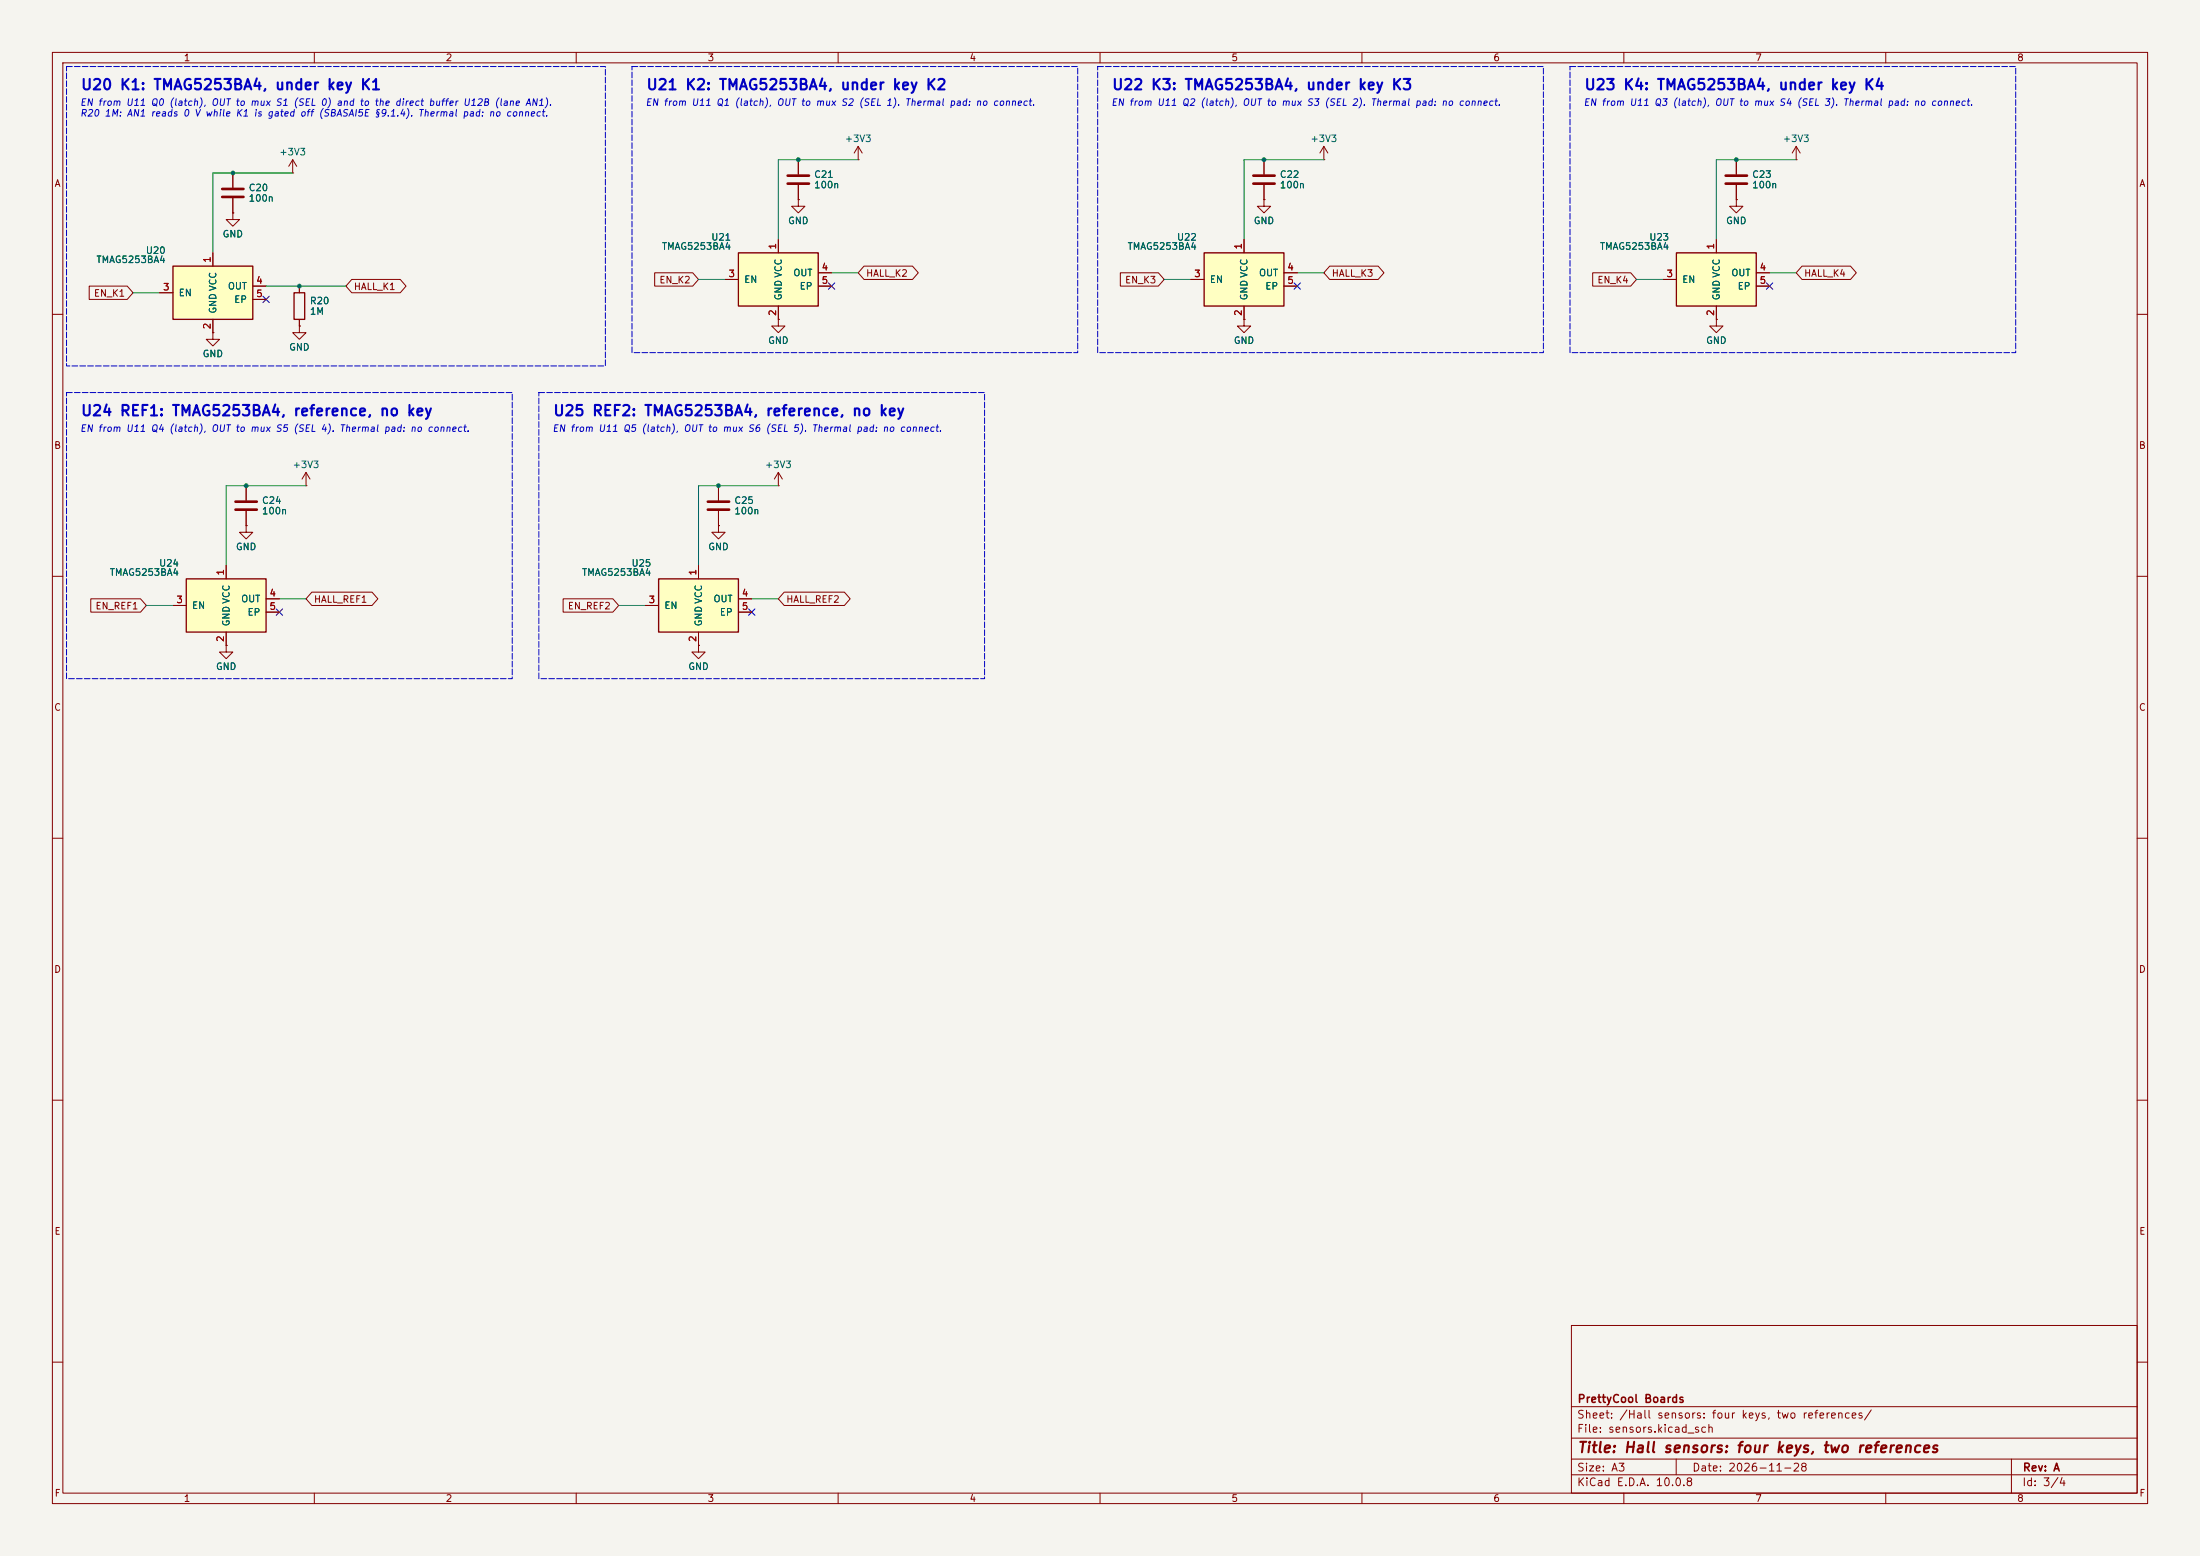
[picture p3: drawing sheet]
<svg xmlns="http://www.w3.org/2000/svg" width="420mm" height="297mm" viewBox="0 0 420 297" stroke-linecap="round" stroke-linejoin="round" font-family="sans-serif">
<path d="M0 0h420v297h-420z" fill="#f5f4ef" stroke="#f5f4ef" stroke-width=".19"/>
<g fill="none" stroke="#840000" stroke-width=".19">
<path d="M10 10h400v277h-400zM12 12h396v273h-396zM60 10v2M110 10v2M160 10v2M210 10v2M260 10v2M310 10v2M360 10v2M241.3 30.5v2.8M241.3 35.3v2.8M44.4 40.6v1.3h1.3l-1.3 1.3-1.2-1.3h1.2"/>
<path d="M44.4 40.6h.1M10 60h2M408 60h2M10 110h2M408 110h2M10 160h2M408 160h2M10 210h2M408 210h2M300 253h108v32h-108zM10 260h2M300 278.5h108"/>
<path d="M300 274.5h108M300 268.5h108M320 278.5v3M384 278.5v6.5M408 260h2M60 285v2M110 285v2M160 285v2M210 285v2M260 285v2M300 281.5h108M310 285v2"/>
<path d="M360 285v2"/>
</g>
<path d="M239.3 33.5h4M239.3 35.1h4" fill="none" stroke="#840000" stroke-width=".51"/>
<path d="M320 48.3h15.3v10.1h-15.3z" fill="#ffffc2"/>
<path d="M56.1 55.9h2.1v5.1h-2.1zM320 48.3h15.3v10.1h-15.3z" fill="none" stroke="#840000" stroke-width=".25"/>
<g fill="none" stroke="#840000" stroke-width=".19">
<path d="M163.8 30.5h.1M163.8 27.9l-.7 1.3M163.8 27.9l.8 1.3M163.8 27.9v2.6M342.9 30.5h.1M342.9 27.9l-.8 1.3M342.9 27.9l.8 1.3M342.9 27.9v2.6M57.1 54.6v1.3M317.5 53.3h2.5M327.7 45.7v2.6M327.7 58.4v2.6"/>
<path d="M335.3 52.1h2.5M335.3 54.6h2.5M57.1 61v1.2M237.5 61v1.2h1.3l-1.3 1.3-1.3-1.3h1.3M237.5 61h.1M58.4 92.7h.1M58.4 90.2l-.7 1.2M58.4 90.2l.8 1.2M58.4 90.2v2.5M47 100.3v1.3h1.3l-1.3 1.3-1.3-1.3h1.3M47 100.3h.1"/>
</g>
<path d="M141 48.3h15.2v10.1h-15.2z" fill="#ffffc2"/>
<path d="M141 48.3h15.2v10.1h-15.2z" fill="none" stroke="#840000" stroke-width=".25"/>
<g fill="none" stroke="#840000" stroke-width=".19">
<path d="M252.7 30.5h.1M252.7 27.9l-.7 1.3M252.7 27.9l.8 1.3M252.7 27.9v2.6M331.5 38.1v1.3h1.2l-1.2 1.2-1.3-1.2h1.3M331.5 38.1h.1M138.4 53.3h2.6M148.6 45.7v2.6M148.6 58.4v2.6M156.2 52.1h2.5M156.2 54.6h2.5M137.2 100.3v1.3h1.2l-1.2 1.3-1.3-1.3h1.3"/>
<path d="M137.2 100.3h.1"/>
</g>
<path d="M125.7 110.5h15.3v10.2h-15.3z" fill="#ffffc2"/>
<path d="M125.7 110.5h15.3v10.2h-15.3z" fill="none" stroke="#840000" stroke-width=".25"/>
<g fill="none" stroke="#840000" stroke-width=".19">
<path d="M152.4 38.1v1.3h1.3l-1.3 1.2-1.3-1.2h1.3M152.4 38.1h.1M152.4 30.5v2.8M152.4 35.3v2.8M40.6 63.5v1.3h1.3l-1.3 1.2-1.2-1.2h1.2M40.6 63.5h.1M148.6 61v1.2h1.3l-1.3 1.3-1.3-1.3h1.3M148.6 61h.1M327.7 61v1.2h1.2l-1.2 1.3-1.3-1.3h1.3M327.7 61h.1M137.2 92.7v2.8M137.2 97.5v2.8"/>
<path d="M148.6 92.7h.1M148.6 90.2l-.8 1.2M148.6 90.2l.8 1.2M148.6 90.2v2.5M123.2 115.6h2.5M133.3 108v2.5M141 114.3h2.5M141 116.8h2.5M133.3 123.2v1.3h1.3l-1.3 1.2-1.2-1.2h1.2M133.3 123.2h.1M133.3 120.7v2.5"/>
</g>
<path d="M150.4 33.5h4M150.4 35.1h4M135.1 95.8h4.1M135.1 97.3h4.1" fill="none" stroke="#840000" stroke-width=".51"/>
<path d="M35.6 110.5h15.2v10.2h-15.2z" fill="#ffffc2"/>
<path d="M35.6 110.5h15.2v10.2h-15.2z" fill="none" stroke="#840000" stroke-width=".25"/>
<g fill="none" stroke="#840000" stroke-width=".19">
<path d="M241.3 38.1v1.3h1.3l-1.3 1.2-1.3-1.2h1.3M241.3 38.1h.1M331.5 30.5v2.8M331.5 35.3v2.8M47 92.7v2.8M47 97.5v2.8M33 115.6h2.6M43.2 108v2.5M50.8 114.3h2.5M50.8 116.8h2.5M43.2 123.2v1.3h1.2l-1.2 1.2-1.3-1.2h1.3M43.2 123.2h.1"/>
<path d="M43.2 120.7v2.5"/>
</g>
<path d="M329.4 33.5h4.1M329.4 35.1h4.1M45 95.8h4M45 97.3h4" fill="none" stroke="#840000" stroke-width=".51"/>
<path d="M229.9 48.3h15.2v10.1h-15.2z" fill="#ffffc2"/>
<path d="M229.9 48.3h15.2v10.1h-15.2z" fill="none" stroke="#840000" stroke-width=".25"/>
<path d="M55.9 33h.1M55.9 30.5l-.8 1.3M55.9 30.5l.7 1.3M55.9 30.5v2.5M227.3 53.3h2.6M237.5 45.7v2.6M237.5 58.4v2.6M245.1 52.1h2.5M245.1 54.6h2.5" fill="none" stroke="#840000" stroke-width=".19"/>
<path d="M33 50.8h15.3v10.2h-15.3z" fill="#ffffc2"/>
<path d="M33 50.8h15.3v10.2h-15.3z" fill="none" stroke="#840000" stroke-width=".25"/>
<g fill="none" stroke="#840000" stroke-width=".19">
<path d="M44.4 33v2.8M44.4 37.8v2.8M152.4 38.1h.1M152.4 30.5v2.8M152.4 35.3v2.8M241.3 38.1h.1M241.3 30.5v2.8M241.3 35.3v2.8M331.5 38.1h.1M331.5 30.5v2.8M331.5 35.3v2.8M17 54.6h7.3l1.1 1.3-1.1 1.3h-7.3z"/>
<path d="M30.5 55.9h2.5M40.6 48.3v2.5M44.4 40.6h.1M48.3 54.6h2.5M48.3 57.2h2.5M57.1 54.6v1.3M67.2 53.3h9.2l1.1 1.3-1.1 1.3h-9.2l-1.2-1.3zM125 52.1h7.2l1.1 1.2-1.1 1.3h-7.2zM138.4 53.3h2.6M148.6 45.7v2.6M148.6 58.4v2.6M156.2 54.6h2.5"/>
<path d="M156.2 52.1h2.5M164.9 50.8h9.3l1.1 1.3-1.1 1.2h-9.3l-1.1-1.2zM213.9 52.1h7.2l1.1 1.2-1.1 1.3h-7.2zM227.3 53.3h2.6M237.5 45.7v2.6M237.5 58.4v2.6M245.1 54.6h2.5M245.1 52.1h2.5M253.8 50.8h9.3l1.1 1.3-1.1 1.2h-9.3l-1.1-1.2zM304 52.1h7.3l1.1 1.2-1.1 1.3h-7.3zM317.5 53.3h2.5M327.7 45.7v2.6"/>
<path d="M327.7 58.4v2.6M335.3 54.6h2.5M335.3 52.1h2.5M344 50.8h9.3l1.1 1.3-1.1 1.2h-9.3l-1.1-1.2zM40.6 63.5h.1M40.6 61v2.5M57.1 62.2v1.3h1.3l-1.3 1.3-1.2-1.3h1.2M57.1 62.2h.1M57.1 61v1.2M148.6 61h.1M237.5 61h.1M327.7 61h.1"/>
<path d="M47 92.7v2.8M47 97.5v2.8M137.2 92.7v2.8M137.2 97.5v2.8M17.3 114.3h9.5l1.1 1.3-1.1 1.2h-9.5zM33 115.6h2.6M43.2 108v2.5M47 100.3h.1M50.8 114.3h2.5M50.8 116.8h2.5M59.5 113h11.5l1.1 1.3-1.1 1.3h-11.5l-1.1-1.3zM107.5 114.3h9.5l1.1 1.3-1.1 1.2h-9.5z"/>
<path d="M123.2 115.6h2.5M133.3 108v2.5M137.2 100.3h.1M141 114.3h2.5M141 116.8h2.5M149.7 113h11.5l1.1 1.3-1.1 1.3h-11.5l-1.1-1.3zM43.2 123.2h.1M43.2 120.7v2.5M133.3 123.2h.1M133.3 120.7v2.5"/>
</g>
<path d="M42.4 36.1h4.1M42.4 37.6h4.1" fill="none" stroke="#840000" stroke-width=".51"/>
<g fill="none" stroke="#009600" stroke-width=".19">
<path d="M55.9 33h-15.3v15.3M163.8 30.5h-15.2v15.2M252.7 30.5h-15.2v15.2M342.9 30.5h-15.2v15.2M25.4 55.9h5.1M50.8 54.6h15.2M133.3 53.3h5.1M158.7 52.1h5.1M222.2 53.3h5.1M247.6 52.1h5.1M312.4 53.3h5.1M337.8 52.1h5.1"/>
<path d="M58.4 92.7h-15.2v15.3M148.6 92.7h-15.3v15.3M27.9 115.6h5.1M53.3 114.3h5.1M118.1 115.6h5.1M143.5 114.3h5.1"/>
</g>
<path d="M50.2 56.5l1.2 1.3M51.4 56.5l-1.2 1.3M158.1 54l1.3 1.2M159.4 54l-1.3 1.2M247 54l1.3 1.2M248.3 54l-1.3 1.2M337.2 54l1.2 1.2M338.4 54l-1.2 1.2M52.7 116.2l1.2 1.2M53.9 116.2l-1.2 1.2M142.9 116.2l1.2 1.2M144.1 116.2l-1.2 1.2" fill="none" stroke="#000084" stroke-width=".19"/>
<path d="M12.7 12.7h102.9v57.2h-102.9zM120.6 12.7h85.1v54.6h-85.1zM209.5 12.7h85.1v54.6h-85.1zM299.7 12.7h85.1v54.6h-85.1zM12.7 74.9h85.1v54.6h-85.1zM102.9 74.9h85.1v54.6h-85.1z" fill="none" stroke="#0000c2" stroke-width=".19" stroke-dasharray="1.1 .4"/>
<g fill="#009600">
<circle cx="57.1" cy="54.6" r=".46"/>
<circle cx="44.4" cy="33" r=".46"/>
<circle cx="47" cy="92.7" r=".46"/>
<circle cx="152.4" cy="30.5" r=".46"/>
<circle cx="137.2" cy="92.7" r=".46"/>
<circle cx="331.5" cy="30.5" r=".46"/>
<circle cx="241.3" cy="30.5" r=".46"/>
</g>
<g font-size="2" fill="#0000c2">
<text x="15.3" y="17.7">U20 K1: TMAG5253BA4, under key K1</text>
<text x="123.3" y="17.7">U21 K2: TMAG5253BA4, under key K2</text>
<text x="212.2" y="17.7">U22 K3: TMAG5253BA4, under key K3</text>
<text x="302.3" y="17.7">U23 K4: TMAG5253BA4, under key K4</text>
<text x="15.3" y="79.9">U24 REF1: TMAG5253BA4, reference, no key</text>
<text x="105.5" y="79.9">U25 REF2: TMAG5253BA4, reference, no key</text>
</g>
<text font-size="2" fill="#840000" x="301" y="277.8">Title: Hall sensors: four keys, two references</text>
<g font-size="1.5" fill="#840000">
<text x="301" y="268.1">PrettyCool Boards</text>
<text x="300.9" y="273.8">File: sensors.kicad_sch</text>
<text x="300.9" y="271.1">Sheet: /Hall sensors: four keys, two references/</text>
<text x="300.9" y="281.2">Size: A3</text>
<text x="322.9" y="281.2">Date: 2026-11-28</text>
<text x="386" y="281.2">Rev: A</text>
<text x="300.9" y="284">KiCad E.D.A. 10.0.8</text>
<text x="385.9" y="284">Id: 3/4</text>
</g>
<g font-size="1.3" fill="#840000">
<text x="35" y="12">1</text>
<text x="85" y="12">2</text>
<text x="135" y="12">3</text>
<text x="185" y="12">4</text>
<text x="235" y="12">5</text>
<text x="285" y="12">6</text>
<text x="335" y="12">7</text>
<text x="385" y="12">8</text>
<text x="10.3" y="36">A</text>
<text x="408.3" y="36">A</text>
<text x="165.2" y="53.1">HALL_K2</text>
<text x="254.1" y="53.1">HALL_K3</text>
<text x="344.3" y="53.1">HALL_K4</text>
<text x="17.8" y="56.9">EN_K1</text>
<text x="67.4" y="55.7">HALL_K1</text>
<text x="125.8" y="54.4">EN_K2</text>
<text x="214.7" y="54.4">EN_K3</text>
<text x="304.8" y="54.4">EN_K4</text>
<text x="10.2" y="86">B</text>
<text x="408.2" y="86">B</text>
<text x="18.1" y="116.6">EN_REF1</text>
<text x="59.8" y="115.4">HALL_REF1</text>
<text x="108.3" y="116.6">EN_REF2</text>
<text x="150" y="115.4">HALL_REF2</text>
<text x="10.2" y="136">C</text>
<text x="408.2" y="136">C</text>
<text x="10.2" y="186">D</text>
<text x="408.2" y="186">D</text>
<text x="10.3" y="236">E</text>
<text x="408.3" y="236">E</text>
<text x="10.3" y="286">F</text>
<text x="35" y="287">1</text>
<text x="85" y="287">2</text>
<text x="135" y="287">3</text>
<text x="185" y="287">4</text>
<text x="235" y="287">5</text>
<text x="285" y="287">6</text>
<text x="335" y="287">7</text>
<text x="385" y="287">8</text>
<text x="408.3" y="286">F</text>
</g>
<g font-size="1.3" fill="#0000c2">
<text x="15.2" y="20.5">EN from U11 Q0 (latch),</text>
<text x="15.2" y="22.6">R20 1M: AN1 reads 0 V while K1 is gated off (SBASAI5E §9.1.4).</text>
<text x="40.2" y="20.5">OUT to mux S1 (SEL 0) and to the direct buffer U12B (lane AN1).</text>
<text x="79.7" y="22.6">Thermal pad: no connect.</text>
<text x="123.1" y="20.5">EN from U11 Q1 (latch),</text>
<text x="148.1" y="20.5">OUT to mux S2 (SEL 1).</text>
<text x="172.6" y="20.5">Thermal pad: no connect.</text>
<text x="212" y="20.5">EN from U11 Q2 (latch),</text>
<text x="237" y="20.5">OUT to mux S3 (SEL 2).</text>
<text x="261.5" y="20.5">Thermal pad: no connect.</text>
<text x="302.2" y="20.5">EN from U11 Q3 (latch),</text>
<text x="327.2" y="20.5">OUT to mux S4 (SEL 3).</text>
<text x="351.7" y="20.5">Thermal pad: no connect.</text>
<text x="15.2" y="82.7">EN from U11 Q4 (latch),</text>
<text x="40.2" y="82.7">OUT to mux S5 (SEL 4).</text>
<text x="64.7" y="82.7">Thermal pad: no connect.</text>
<text x="105.3" y="82.7">EN from U11 Q5 (latch),</text>
<text x="130.4" y="82.7">OUT to mux S6 (SEL 5).</text>
<text x="154.9" y="82.7">Thermal pad: no connect.</text>
</g>
<g font-size="1.3" fill="#006464">
<text x="53.2" y="30">+3V3</text>
<text x="161.2" y="27.4">+3V3</text>
<text x="250.1" y="27.4">+3V3</text>
<text x="340.2" y="27.4">+3V3</text>
<text x="155.3" y="34.3">C21</text>
<text x="244.2" y="34.3">C22</text>
<text x="334.4" y="34.3">C23</text>
<text x="47.4" y="36.8">C20</text>
<text x="47.4" y="38.8">100n</text>
<text x="155.3" y="36.3">100n</text>
<text x="244.2" y="36.3">100n</text>
<text x="334.4" y="36.3">100n</text>
<text x="42.4" y="45.6">GND</text>
<text x="126.2" y="48">TMAG5253BA4</text>
<text x="135.7" y="46.2">U21</text>
<text x="150.3" y="43.1">GND</text>
<text x="215.1" y="48">TMAG5253BA4</text>
<text x="224.6" y="46.2">U22</text>
<text x="239.2" y="43.1">GND</text>
<text x="305.3" y="48">TMAG5253BA4</text>
<text x="314.8" y="46.2">U23</text>
<text x="329.4" y="43.1">GND</text>
<text x="18.3" y="50.5">TMAG5253BA4</text>
<text x="27.7" y="48.8">U20</text>
<text x="151.3" y="53">OUT</text>
<text x="240.2" y="53">OUT</text>
<text x="330.4" y="53">OUT</text>
<text x="34" y="56.8">EN</text>
<text x="41.6" y="60" transform="rotate(-90 41.6 60)">GND VCC</text>
<text x="43.4" y="55.6">OUT</text>
<text x="44.6" y="58.1">EP</text>
<text x="59.1" y="58.4">R20</text>
<text x="142" y="54.3">EN</text>
<text x="149.6" y="57.4" transform="rotate(-90 149.6 57.4)">GND VCC</text>
<text x="152.5" y="55.6">EP</text>
<text x="230.9" y="54.3">EN</text>
<text x="238.5" y="57.4" transform="rotate(-90 238.5 57.4)">GND VCC</text>
<text x="241.4" y="55.6">EP</text>
<text x="321" y="54.3">EN</text>
<text x="328.6" y="57.4" transform="rotate(-90 328.6 57.4)">GND VCC</text>
<text x="331.6" y="55.6">EP</text>
<text x="59.1" y="60.4">1M</text>
<text x="146.5" y="65.9">GND</text>
<text x="235.4" y="65.9">GND</text>
<text x="325.6" y="65.9">GND</text>
<text x="38.6" y="68.5">GND</text>
<text x="55.1" y="67.2">GND</text>
<text x="55.8" y="89.6">+3V3</text>
<text x="145.9" y="89.6">+3V3</text>
<text x="49.9" y="96.5">C24</text>
<text x="49.9" y="98.5">100n</text>
<text x="140.1" y="96.5">C25</text>
<text x="140.1" y="98.5">100n</text>
<text x="44.9" y="105.3">GND</text>
<text x="135.1" y="105.3">GND</text>
<text x="20.8" y="110.2">TMAG5253BA4</text>
<text x="30.3" y="108.5">U24</text>
<text x="111" y="110.2">TMAG5253BA4</text>
<text x="120.4" y="108.5">U25</text>
<text x="36.5" y="116.5">EN</text>
<text x="44.1" y="119.7" transform="rotate(-90 44.1 119.7)">GND VCC</text>
<text x="45.9" y="115.3">OUT</text>
<text x="47.1" y="117.8">EP</text>
<text x="126.7" y="116.5">EN</text>
<text x="134.3" y="119.7" transform="rotate(-90 134.3 119.7)">GND VCC</text>
<text x="136.1" y="115.3">OUT</text>
<text x="137.3" y="117.8">EP</text>
<text x="41.1" y="128.2">GND</text>
<text x="131.3" y="128.2">GND</text>
</g>
<g font-size="1.3" fill="#a90000">
<text x="148.5" y="47.7" transform="rotate(-90 148.5 47.7)">1</text>
<text x="237.4" y="47.7" transform="rotate(-90 237.4 47.7)">1</text>
<text x="327.5" y="47.7" transform="rotate(-90 327.5 47.7)">1</text>
<text x="40.5" y="50.3" transform="rotate(-90 40.5 50.3)">1</text>
<text x="139" y="53.2">3</text>
<text x="156.7" y="51.9">4</text>
<text x="227.9" y="53.2">3</text>
<text x="245.6" y="51.9">4</text>
<text x="318" y="53.2">3</text>
<text x="335.8" y="51.9">4</text>
<text x="31" y="55.7">3</text>
<text x="48.8" y="54.5">4</text>
<text x="48.8" y="57">5</text>
<text x="156.7" y="54.5">5</text>
<text x="245.6" y="54.5">5</text>
<text x="335.8" y="54.5">5</text>
<text x="40.5" y="63" transform="rotate(-90 40.5 63)">2</text>
<text x="148.5" y="60.4" transform="rotate(-90 148.5 60.4)">2</text>
<text x="237.4" y="60.4" transform="rotate(-90 237.4 60.4)">2</text>
<text x="327.5" y="60.4" transform="rotate(-90 327.5 60.4)">2</text>
<text x="43" y="110" transform="rotate(-90 43 110)">1</text>
<text x="133.2" y="110" transform="rotate(-90 133.2 110)">1</text>
<text x="33.6" y="115.4">3</text>
<text x="51.3" y="114.2">4</text>
<text x="51.3" y="116.7">5</text>
<text x="123.7" y="115.4">3</text>
<text x="141.5" y="114.2">4</text>
<text x="141.5" y="116.7">5</text>
<text x="43" y="122.7" transform="rotate(-90 43 122.7)">2</text>
<text x="133.2" y="122.7" transform="rotate(-90 133.2 122.7)">2</text>
</g>
</svg>
